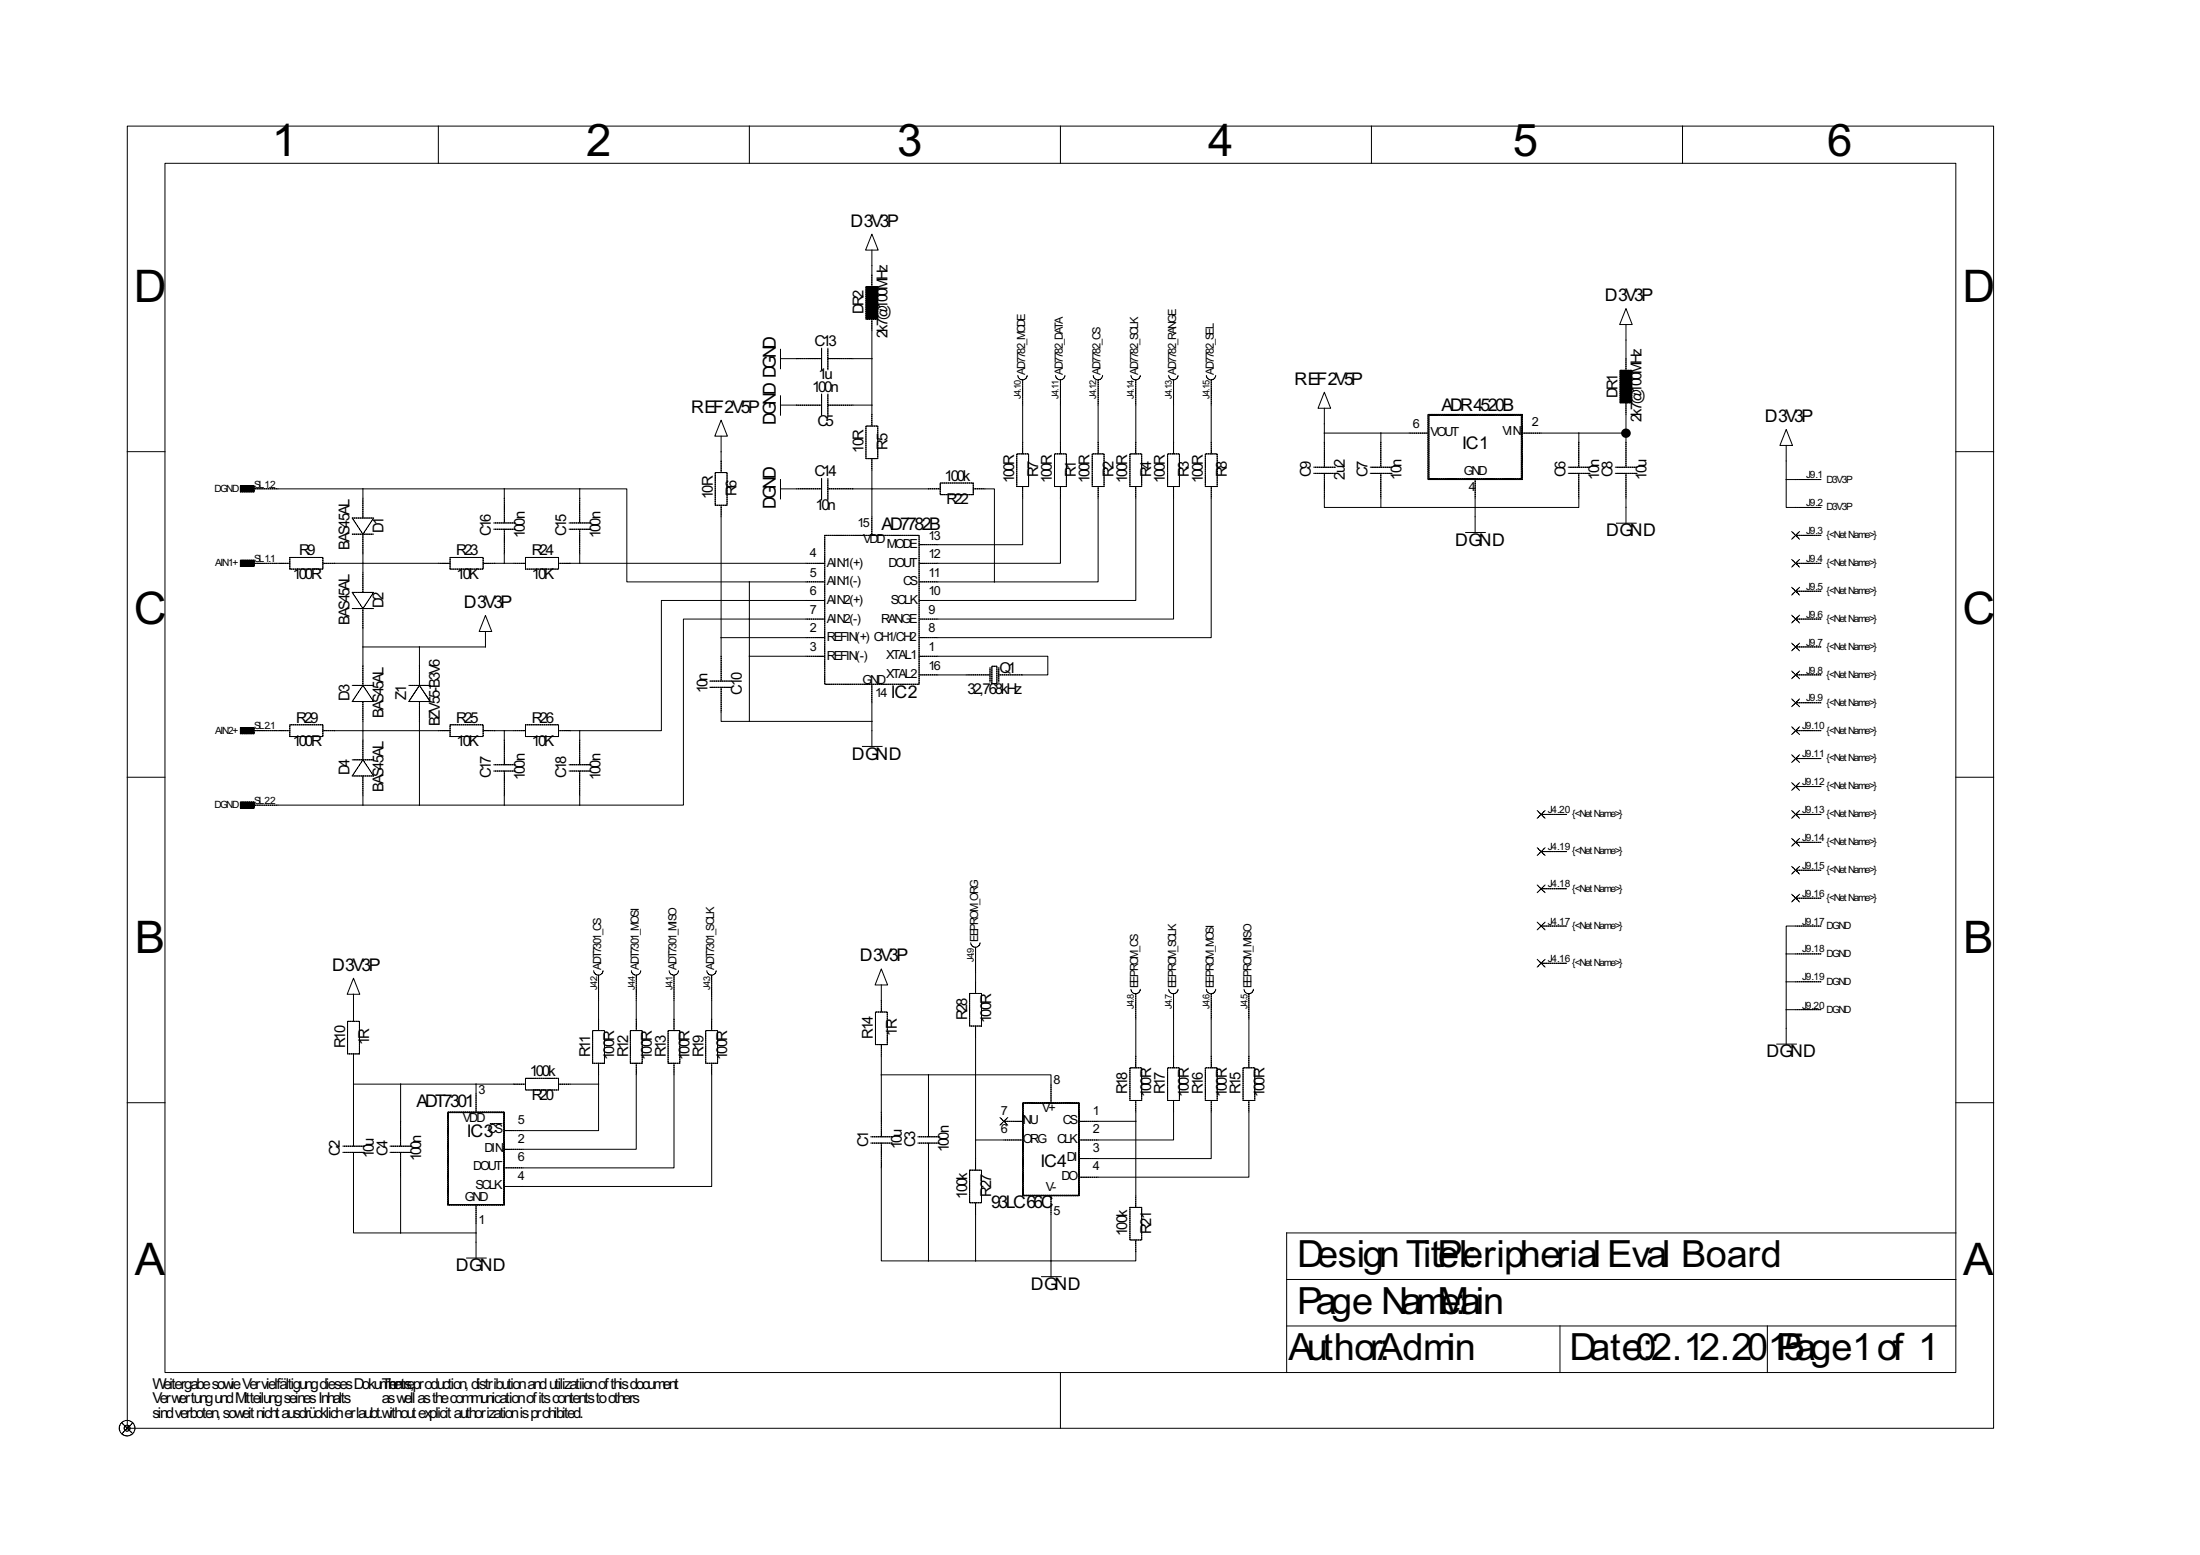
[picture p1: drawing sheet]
<svg xmlns="http://www.w3.org/2000/svg" width="297mm" height="210mm" viewBox="0 0 297 210" stroke-linecap="round" stroke-linejoin="round" font-family="sans-serif">
<g fill="none" stroke="#000" stroke-width=".14">
<path d="M17.2 17h252v175.8h-252zM59.2 17v5M101.2 17v5M143.2 17v5M185.2 17v5M227.2 17v5M22.3 22h241.8v163.3h-241.8zM117.7 31.6l.9 2.2h-1.7zM117.7 33.8v3.3M97.4 56.7l.8 2.2h-1.7zM97.4 58.9v3.3M105.4 48.4h2.1"/>
<path d="M105.4 47.2v2.6M105.4 53.4v2.6M105.4 54.7h2.1M115.2 48.4h2.5M115.2 54.7h2.5M117.7 44.6v11.3M138.1 54.7v5M143.2 54.7v5M148.3 54.7v5M153.4 54.7v5M158.5 54.7v5M163.5 54.7v5"/>
<path d="M178.8 52.9l.9 2.2h-1.7zM178.8 55.1v4.6M178.8 58.5h11.5M186.4 58.5v1.2M208.1 58.5h11.4M213.2 58.5v1.2M219.5 41.7l.9 2.1h-1.7zM219.5 43.8v4.6M219.5 55.9v3.8M241.2 58l.8 2.1h-1.7zM17.2 61h5.1M37.5 66h40.8"/>
<path d="M45.2 76h14M49 66v1.2M49 74.8v2.5M66.8 76h2.6M68.1 66v1.2M68.1 74.8v1.2M77 76h31.8M78.3 66h6.3v12.5h16.6M78.3 66v1.2M78.3 74.8v1.2M97.4 69.8v18.8M101.2 78.5v18.9"/>
<path d="M101.2 78.5h7.6M105.4 64.7v2.6M105.4 66h2.1M115.2 66h10.2M117.7 63.5v6.3M126.6 78.5h7.7M133 66h1.3v12.5M138.1 67.2v6.3h-11.5M143.2 67.2v8.8h-16.6M148.3 67.2v11.3h-14M153.4 67.2v13.9h-26.8M158.5 67.2v16.4h-31.9"/>
<path d="M163.5 67.2v18.9h-36.9M178.8 67.2v1.3h7.6M186.4 67.2v1.3M197.9 71.9h2.6M199.2 67.2v4.7M213.2 67.2v1.3h-26.8M218.3 70.6h2.6M219.5 67.2v3.4M241.2 64.7v3.8h1.2M241.2 60.1v4.6M241.2 64.7h1.2M264.1 61h5.1"/>
<path d="M45.2 98.6h14M49 84.8v5M49 97.4v2.5M56.6 87.3v2.5M56.6 97.4v11.3M65.5 83.1l.9 2.1h-1.7zM65.5 85.2v2.1h-16.5M66.8 98.6h2.6M68.1 98.6v1.3M77 98.6h1.3M78.3 98.6v1.3M97.4 96.1v1.3h3.8"/>
<path d="M97.4 86.1h11.4M101.2 97.4h16.5M101.2 88.6h7.6M108.8 81.1h-19.5v17.5h-11M108.8 83.6h-16.5v25.1h-14M117.7 94.9v5.9M126.6 88.6h14.9v2.5h-3.4M126.6 91.1h3.8M17.2 104.9h5.1M37.5 108.7h40.8M49 107.4v1.3M68.1 107.4v1.3"/>
<path d="M78.3 107.4v1.3M116.4 100.8h2.7M264.1 104.9h5.1M47.7 132l.9 2.2h-1.7zM47.7 134.2v2.1M80.8 135v2.6M85.9 135v2.6M91 135v2.6M96.1 135v2.6M119 130.8l.8 2.2h-1.6zM119 133v2M131.7 131.3v1.2"/>
<path d="M153.4 137.6v5M158.5 137.6v5M163.5 137.6v5M168.6 137.6v5M241.2 128.8v12.1M241.2 132.5h1.2M241.2 136.3h1.2M241.2 128.8h1.2M242.4 125h-1.2v3.8M17.2 148.9h5.1M47.7 158.9v7.5h6.4M47.7 143.8v7.6"/>
<path d="M47.7 146.3h21.7M54.1 146.3v5.1M54.1 158.9v7.5M64.3 146.3v1.3M77 146.3h3.8M80.8 146.3v6.3h-10.2M80.8 145.1v1.2M85.9 145.1v10h-15.3M91 145.1v12.5h-20.4M96.1 145.1v15.1h-25.5M119 157.6v12.6h6.4M119 142.6v7.5"/>
<path d="M119 145.1h6.4M125.4 145.1h16.5v1.2M125.4 145.1v5M125.4 157.6v12.6M131.7 140.1v16.3M131.7 153.9h3.8M148.3 151.4h5.1M153.4 150.1v11.3M158.5 150.1v3.8h-10.2M163.5 150.1v6.3h-15.2M168.6 150.1v8.8h-20.3M239.9 140.9h2.6"/>
<path d="M264.1 148.9h5.1M54.1 166.4h10.2M63 169.8h2.6M64.3 165.2v4.6M131.7 163.9v6.3M140.6 172.3h2.7M141.9 163.9v8.4M153.4 168.9v1.3h-28M173.7 179h90.4M173.7 172.7h90.4M210.6 179v6.3M238.6 179v6.3"/>
<path d="M264.1 166.4h-90.4v18.9M143.2 185.3v7.5"/>
</g>
<g fill="none" stroke="#000" stroke-width=".14" stroke-dasharray=".3 0">
<path d="M116.9 38.7h1.6v4.4h-1.6zM117.7 38.7v-1.6M110.9 47v2.9M110.9 48.4h-3.4M110.9 56.1v-2.9M110.9 54.7h-3.4M111.8 47v2.9M111.8 56.1v-2.9M115.2 48.4h-3.4M115.2 54.7h-3.4M116.9 57.5h1.6v4.4h-1.6zM117.7 57.5v-1.6"/>
<path d="M117.7 44.6v-1.5M137.4 50.7a.63 .63 0 0 0 .7 .6 .63 .63 0 0 0 .6-.6M138.1 54.7v-3.4M142.5 50.7a.63 .63 0 0 0 .7 .6 .63 .63 0 0 0 .6-.6M143.2 54.7v-3.4M147.6 50.7a.63 .63 0 0 0 .6 .6 .63 .63 0 0 0 .7-.6M148.3 54.7v-3.4M152.7 50.7a.63 .63 0 0 0 .6 .6 .63 .63 0 0 0 .7-.6M153.4 54.7v-3.4M157.8 50.7a.63 .63 0 0 0 .6 .6 .63 .63 0 0 0 .7-.6M158.5 54.7v-3.4M162.9 50.7a.63 .63 0 0 0 .6 .6 .63 .63 0 0 0 .6-.6"/>
<path d="M163.5 54.7v-3.4M192.8 55.9h12.7v8.8h-12.7zM192.8 58.5h-2.5M192.9 56.1h12.5v8.5h-12.5zM205.5 58.5h2.6M218.7 50h1.6v4.4h-1.6zM219.5 55.9v-1.5M219.5 50v-1.6M32.5 75.6h1.8v.9h-1.8zM32.5 65.6h1.8v.8h-1.8zM37.5 76h-3.4M37.5 66h-3.4"/>
<path d="M37.5 76h1.6M39.1 75.2h4.5v1.6h-4.5zM43.6 76h1.6M47.6 69.9l1.4 2.2M47.6 80l1.4 2.1M49 67.2v2.7M49 72.1v2.7M49 77.3v2.7M50.4 69.9h-2.8M50.4 69.9l-1.4 2.2M50.4 72.1h-2.8M50.4 80h-2.8"/>
<path d="M50.4 80l-1.4 2.1M59.2 76h1.6M60.8 75.2h4.4v1.6h-4.4zM65.2 76h1.6M66.7 70.6h2.9M66.7 71.4h2.9M68.1 74.8v-3.4M68.1 70.6v-3.4M69.4 76h1.6M71 75.2h4.4v1.6h-4.4zM75.4 76h1.6M76.8 70.6h3"/>
<path d="M76.8 71.4h3M78.3 74.8v-3.4M78.3 70.6v-3.4M96.6 63.8h1.6v4.4h-1.6zM97.4 69.8v-1.6M97.4 63.8v-1.6M107.5 66h3.4M110.9 64.6v2.9M111.4 72.3h12.7v20.1h-12.7zM111.4 76h-2.6M111.4 78.5h-2.6M111.8 64.6v2.9"/>
<path d="M111.8 66h3.4M117.7 72.3v-2.5M117.7 63.5v-1.6M124.1 78.5h2.5M124.1 76h2.5M124.1 73.5h2.5M126.9 66h-1.5M126.9 65.2h4.5v1.6h-4.5zM133 66h-1.6M137.3 61.3h1.6v4.4h-1.6zM138.1 67.2v-1.5M138.1 61.3v-1.6"/>
<path d="M142.4 61.3h1.6v4.4h-1.6zM143.2 67.2v-1.5M143.2 61.3v-1.6M147.5 61.3h1.6v4.4h-1.6zM148.3 67.2v-1.5M148.3 61.3v-1.6M152.6 61.3h1.6v4.4h-1.6zM153.4 67.2v-1.5M153.4 61.3v-1.6M157.7 61.3h1.5v4.4h-1.5zM158.5 67.2v-1.5M158.5 61.3v-1.6"/>
<path d="M162.7 61.3h1.6v4.4h-1.6zM163.5 67.2v-1.5M163.5 61.3v-1.6M177.4 63.1h2.9M177.4 63.9h2.9M178.8 67.2v-3.3M178.8 63.1v-3.4M185 63.1h3M185 63.9h3M186.4 67.2v-3.3M186.4 63.1v-3.4M199.2 64.7v2.5"/>
<path d="M211.7 63.1h3M211.7 63.9h3M213.2 67.2v-3.3M213.2 63.1v-3.4M218.1 63.1h3M218.1 63.9h3M219.5 67.2v-3.3M219.5 63.1v-3.4M241.9 79.3l1.1 1M241.9 71.7l1.1 1.1M241.9 75.5l1.1 1.1M242.4 64.7h3.5"/>
<path d="M242.4 68.5h3.5M242.4 72.3h3.5M242.4 76h3.5M242.4 79.8h3.5M243 79.3l-1.1 1M243 71.7l-1.1 1.1M243 75.5l-1.1 1.1M32.5 98.2h1.8v.8h-1.8zM37.5 98.6h-3.4M37.5 98.6h1.6M39.1 97.8h4.5v1.6h-4.5zM43.6 98.6h1.6"/>
<path d="M47.6 94.7h2.8M47.6 94.7l1.4-2.2M47.6 92.5h2.8M49 82.1v2.7M49 97.4v-2.7M49 92.5v-2.7M50.4 82.1h-2.8M50.4 94.7l-1.4-2.2M55.2 94.7h2.9M55.2 94.7l1.4-2.2M55.2 92.5h2.9M56.6 97.4v-2.7"/>
<path d="M56.6 92.5v-2.7M58.1 94.7l-1.5-2.2M58.1 92.9v-.4M59.2 98.6h1.6M60.8 97.8h4.4v1.6h-4.4zM65.2 98.6h1.6M69.4 98.6h1.6M71 97.8h4.4v1.6h-4.4zM75.4 98.6h1.6M97.4 96.1v-3.3M97.4 91.9v-3.3M98.8 91.9h-3"/>
<path d="M98.8 92.8h-3M111.4 81.1h-2.6M111.4 83.6h-2.6M111.4 86.1h-2.6M111.4 88.6h-2.6M117.7 92.4v2.5M124.1 88.6h2.5M124.1 91.1h2.5M124.1 86.1h2.5M124.1 83.6h2.5M124.1 81.1h2.5M130.4 91.1h3.3"/>
<path d="M133.7 90.1v2M133.9 89.9h.7v2.4h-.7zM134.9 91.1h3.2M134.9 90.1v2M241.9 86.8l1.1 1.1M241.9 98.1l1.1 1.1M241.9 90.6l1.1 1M241.9 83l1.1 1.1M241.9 94.3l1.1 1.1M242.4 83.6h3.5M242.4 87.3h3.5M242.4 91.1h3.5"/>
<path d="M242.4 94.9h3.5M242.4 98.6h3.5M243 86.8l-1.1 1.1M243 98.1l-1.1 1.1M243 90.6l-1.1 1M243 83l-1.1 1.1M243 94.3l-1.1 1.1M32.5 108.3h1.8v.8h-1.8zM37.5 108.7h-3.4M47.6 104.7h2.8M47.6 104.7l1.4-2.1M47.6 102.6h2.8"/>
<path d="M49 107.4v-2.7M49 102.6v-2.7M50.4 104.7l-1.4-2.1M66.7 103.2h2.9M66.7 104.1h2.9M68.1 107.4v-3.3M68.1 103.2v-3.3M76.8 103.2h3M76.8 104.1h3M78.3 107.4v-3.3M78.3 103.2v-3.3M207.5 114.4l1.1 1.1"/>
<path d="M207.5 109.4l1.1 1.1M207.5 119.5l1.1 1M208.1 120h3.4M208.1 115h3.4M208.1 109.9h3.4M208.6 114.4l-1.1 1.1M208.6 109.4l-1.1 1.1M208.6 119.5l-1.1 1M241.9 105.6l1.1 1.1M241.9 116.9l1.1 1.1M241.9 109.4l1.1 1.1M241.9 101.9l1.1 1"/>
<path d="M241.9 113.2l1.1 1M242.4 102.4h3.5M242.4 106.2h3.5M242.4 109.9h3.5M242.4 113.7h3.5M242.4 117.5h3.5M243 105.6l-1.1 1.1M243 116.9l-1.1 1.1M243 109.4l-1.1 1.1M243 101.9l-1.1 1M243 113.2l-1.1 1M46.9 137.9h1.6v4.4h-1.6z"/>
<path d="M47.7 137.9v-1.6M80 139.1h1.6v4.4h-1.6zM80.2 131a.63 .63 0 0 0 .6 .6 .63 .63 0 0 0 .6-.6M80.8 139.1v-1.5M80.8 135v-3.3M85.1 139.1h1.6v4.4h-1.6zM85.2 131a.63 .63 0 0 0 .7 .6 .63 .63 0 0 0 .6-.6M85.9 139.1v-1.5M85.9 135v-3.3M90.2 139.1h1.6v4.4h-1.6zM90.3 131a.63 .63 0 0 0 .7 .6 .63 .63 0 0 0 .6-.6M91 139.1v-1.5"/>
<path d="M91 135v-3.3M95.3 139.1h1.6v4.4h-1.6zM95.4 131a.63 .63 0 0 0 .7 .6 .63 .63 0 0 0 .6-.6M96.1 139.1v-1.5M96.1 135v-3.3M118.2 136.6h1.6v4.4h-1.6zM119 136.6v-1.6M130.9 134.1h1.6v4.4h-1.6zM131.1 127.3a.63 .63 0 0 0 .6 .6 .63 .63 0 0 0 .6-.6M131.7 131.3v-3.4M131.7 134.1v-1.6M152.7 133.5a.63 .63 0 0 0 .6 .6 .63 .63 0 0 0 .7-.6"/>
<path d="M153.4 137.6v-3.4M157.8 133.5a.63 .63 0 0 0 .6 .6 .63 .63 0 0 0 .7-.6M158.5 137.6v-3.4M162.9 133.5a.63 .63 0 0 0 .6 .6 .63 .63 0 0 0 .6-.6M163.5 137.6v-3.4M168 133.5a.63 .63 0 0 0 .6 .6 .63 .63 0 0 0 .6-.6M168.6 137.6v-3.4M207.5 124.5l1.1 1M207.5 129.5l1.1 1M208.1 130h3.4M208.1 125h3.4M208.6 124.5l-1.1 1"/>
<path d="M208.6 129.5l-1.1 1M241.9 120.7l1.1 1.1M242.4 121.2h3.5M242.4 125h3.5M242.4 128.8h3.5M242.4 132.5h3.5M242.4 136.3h3.5M243 120.7l-1.1 1.1M46.3 154.7h3M46.3 155.6h3M47.7 143.8v-1.5M47.7 158.9v-3.3"/>
<path d="M47.7 154.7v-3.3M52.7 154.7h2.9M52.7 155.6h2.9M54.1 158.9v-3.3M54.1 154.7v-3.3M60.5 150.1h7.6v12.6h-7.6zM60.5 150.2h7.5v12.4h-7.5zM64.3 150.1v-2.5M67.8 151.7h-1.6M68.1 157.6h2.5M70.6 155.1h-2.5M70.6 152.6h-2.5"/>
<path d="M71 146.3h-1.6M71 145.6h4.4v1.5h-4.4zM77 146.3h-1.6M80.8 145.1v-1.6M85.9 145.1v-1.6M91 145.1v-1.6M96.1 145.1v-1.6M117.6 153.5h2.9M117.6 154.3h2.9M119 142.6v-1.6M119 157.6v-3.3M119 153.5v-3.4"/>
<path d="M123.9 153.5h3M123.9 154.3h3M125.4 157.6v-3.3M125.4 153.5v-3.4M130.9 158h1.6v4.4h-1.6zM131.7 156.4v1.6M131.7 140.1v-1.6M135 150.8l1.1 1.1M135.5 151.4h2.6M136.1 150.8l-1.1 1.1M138.1 148.9h7.6v12.5h-7.6zM138.1 153.9h-2.6"/>
<path d="M138.2 148.9h7.4v12.4h-7.4zM141.9 148.9v-2.6M145.7 153.9h2.6M145.7 158.9h2.6M148.3 156.4h-2.6M148.3 151.4h-2.6M152.6 144.1h1.6v4.4h-1.6zM153.4 150.1v-1.6M153.4 144.1v-1.5M157.7 144.1h1.5v4.4h-1.5zM158.5 150.1v-1.6M158.5 144.1v-1.5"/>
<path d="M162.7 144.1h1.6v4.4h-1.6zM163.5 150.1v-1.6M163.5 144.1v-1.5M167.8 144.1h1.6v4.4h-1.6zM168.6 150.1v-1.6M168.6 144.1v-1.5M64.3 162.7v2.5M68.1 160.2h2.5M131.7 162.4v1.5M141.9 161.4v2.5M152.6 163h1.6v4.4h-1.6zM153.4 161.4v1.6"/>
<path d="M153.4 167.4v1.5M16.4 192l1.5 1.5M16.9 192.5l.6 .6M17.2 193.2a.4 .4 0 0 0 .4-.4 .4 .4 0 0 0-.4-.4M17.2 191.7a1.05 1.05 0 0 0-1.1 1.1 1.05 1.05 0 0 0 1.1 1M17.2 192.4a.4 .4 0 0 0-.4 .4 .4 .4 0 0 0 .4 .4M17.2 193.8a1.05 1.05 0 0 0 1-1 1.05 1.05 0 0 0-1-1.1M17.5 192.5l-.6 .6M17.9 192l-1.5 1.5"/>
</g>
<g fill="#000">
<path d="M116.9 38.7h1.6v4.4h-1.6z" fill-rule="evenodd"/>
<path d="M218.7 50h1.6v4.4h-1.6z" fill-rule="evenodd"/>
<path d="M32.5 75.6h1.8v.9h-1.8z" fill-rule="evenodd"/>
<path d="M32.5 65.6h1.8v.8h-1.8z" fill-rule="evenodd"/>
<path d="M32.5 98.2h1.8v.8h-1.8z" fill-rule="evenodd"/>
<path d="M32.5 108.3h1.8v.8h-1.8z" fill-rule="evenodd"/>
<circle cx="219.5" cy="58.5" r=".64"/>
</g>
<g font-size="6.1">
<text x="36.7" y="21.1">1</text>
<text x="79.1" y="21.1">2</text>
<text x="121.1" y="21.1">3</text>
<text x="163.1" y="21.1">4</text>
<text x="204.3" y="21.1">5</text>
<text x="246.7" y="21.1">6</text>
<text x="18.1" y="40.7">D</text>
<text x="265" y="40.7">D</text>
<text x="18.1" y="84.3">C</text>
<text x="265" y="84.3">C</text>
<text x="18.2" y="128.6">B</text>
<text x="265.1" y="128.6">B</text>
<text x="18.2" y="172.2">A</text>
<text x="265.1" y="172.2">A</text>
</g>
<g font-size="5.1">
<text x="175.1" y="171.1">DesignTitPeripherialEval Board</text>
<text x="194.2" y="171.1">el:</text>
<text x="175.1" y="177.3">Page NamM</text>
<text x="194.4" y="177.3">e:ain</text>
<text x="174" y="183.6">AuthorAdmin</text>
<text x="186.3" y="183.6">:</text>
<text x="211.9" y="183.6">Date0:2.12.20</text>
<text x="238.7" y="183.6">1Page1of 1</text>
<text x="240.8" y="183.6">5</text>
</g>
<g font-size="2.4">
<text x="114.8" y="30.6">D3V3P</text>
<text x="216.7" y="40.6">D3V3P</text>
<text x="174.8" y="51.9">REF2V5P</text>
<text x="93.3" y="55.7">REF2V5P</text>
<text x="104.7" y="57.3" transform="rotate(-90 104.7 57.3)">DGND DGND</text>
<text x="194.6" y="55.5">ADR4520B</text>
<text x="238.3" y="57">D3V3P</text>
<text x="197.4" y="60.6">IC1</text>
<text x="104.7" y="68.7" transform="rotate(-90 104.7 68.7)">DGND</text>
<text x="119" y="71.6">AD7782B</text>
<text x="196.5" y="73.7">DGND</text>
<text x="216.9" y="72.4">DGND</text>
<text x="62.6" y="82.1">D3V3P</text>
<text x="120.3" y="94.2">IC2</text>
<text x="115" y="102.6">DGND</text>
<text x="44.8" y="131">D3V3P</text>
<text x="116.1" y="129.8">D3V3P</text>
<text x="238.5" y="142.7">DGND</text>
<text x="56.2" y="149.4">ADT7301</text>
<text x="63" y="153.5">IC3</text>
<text x="140.5" y="157.5">IC4</text>
<text x="133.8" y="163.1">93LC66C</text>
<text x="61.6" y="171.6">DGND</text>
<text x="139.2" y="174.1">DGND</text>
</g>
<g font-size="2">
<text x="110" y="46.7">C13</text>
<text x="116.6" y="42.4" transform="rotate(-90 116.6 42.4)">DR2</text>
<text x="119.8" y="45.6" transform="rotate(-90 119.8 45.6)">2k7@10 MHz</text>
<text x="109.7" y="53">100n</text>
<text x="110.5" y="51.2">1u</text>
<text x="218.4" y="53.7" transform="rotate(-90 218.4 53.7)">DR1</text>
<text x="110.4" y="57.4">C5</text>
<text x="221.6" y="57" transform="rotate(-90 221.6 57)">2k7@10 MHz</text>
<text x="110" y="64.2">C14</text>
<text x="116.6" y="61.1" transform="rotate(-90 116.6 61.1)">10R</text>
<text x="119.8" y="60.7" transform="rotate(-90 119.8 60.7)">R5</text>
<text x="127.5" y="64.9">100k</text>
<text x="136.9" y="65.3" transform="rotate(-90 136.9 65.3)">10 R</text>
<text x="140.2" y="64.4" transform="rotate(-90 140.2 64.4)">R7</text>
<text x="142" y="65.3" transform="rotate(-90 142 65.3)">10 R</text>
<text x="145.3" y="64.4" transform="rotate(-90 145.3 64.4)">R1</text>
<text x="147.1" y="65.3" transform="rotate(-90 147.1 65.3)">10 R</text>
<text x="150.4" y="64.4" transform="rotate(-90 150.4 64.4)">R2</text>
<text x="152.2" y="65.3" transform="rotate(-90 152.2 65.3)">10 R</text>
<text x="155.4" y="64.4" transform="rotate(-90 155.4 64.4)">R4</text>
<text x="157.3" y="65.3" transform="rotate(-90 157.3 65.3)">10 R</text>
<text x="160.5" y="64.4" transform="rotate(-90 160.5 64.4)">R3</text>
<text x="162.4" y="65.3" transform="rotate(-90 162.4 65.3)">10 R</text>
<text x="165.6" y="64.4" transform="rotate(-90 165.6 64.4)">R8</text>
<text x="177" y="64.4" transform="rotate(-90 177 64.4)">C9</text>
<text x="181.6" y="64.7" transform="rotate(-90 181.6 64.7)">2u2</text>
<text x="184.6" y="64.4" transform="rotate(-90 184.6 64.4)">C7</text>
<text x="189.2" y="64.7" transform="rotate(-90 189.2 64.7)">10n</text>
<text x="211.4" y="64.4" transform="rotate(-90 211.4 64.4)">C6</text>
<text x="215.9" y="64.7" transform="rotate(-90 215.9 64.7)">10n</text>
<text x="217.7" y="64.4" transform="rotate(-90 217.7 64.4)">C8</text>
<text x="222.3" y="64.7" transform="rotate(-90 222.3 64.7)">10u</text>
<text x="51.8" y="72" transform="rotate(-90 51.8 72)">D1</text>
<text x="96.2" y="67.4" transform="rotate(-90 96.2 67.4)">10R</text>
<text x="99.4" y="67" transform="rotate(-90 99.4 67)">R6</text>
<text x="110.1" y="68.8">10n</text>
<text x="127.8" y="68.1">R22</text>
<text x="40.4" y="75">R9</text>
<text x="47.2" y="74.2" transform="rotate(-90 47.2 74.2)">BAS45AL</text>
<text x="61.6" y="75">R23</text>
<text x="66.3" y="72.4" transform="rotate(-90 66.3 72.4)">C16</text>
<text x="70.8" y="72.7" transform="rotate(-90 70.8 72.7)">10 n</text>
<text x="71.8" y="75">R24</text>
<text x="76.5" y="72.4" transform="rotate(-90 76.5 72.4)">C15</text>
<text x="81.1" y="72.7" transform="rotate(-90 81.1 72.7)">10 n</text>
<text x="39.5" y="78.1">100R</text>
<text x="51.8" y="82" transform="rotate(-90 51.8 82)">D2</text>
<text x="61.7" y="78.1">10K</text>
<text x="71.8" y="78.1">10K</text>
<text x="47.2" y="84.3" transform="rotate(-90 47.2 84.3)">BAS45AL</text>
<text x="47.2" y="94.6" transform="rotate(-90 47.2 94.6)">D3</text>
<text x="54.8" y="94.5" transform="rotate(-90 54.8 94.5)">Z1</text>
<text x="95.5" y="93.6" transform="rotate(-90 95.5 93.6)">10n</text>
<text x="100.1" y="93.8" transform="rotate(-90 100.1 93.8)">C10</text>
<text x="130.6" y="93.6">32,768kHz</text>
<text x="134.9" y="90.8">Q1</text>
<text x="39.5" y="100.8">100R</text>
<text x="40" y="97.6">R29</text>
<text x="51.8" y="96.9" transform="rotate(-90 51.8 96.9)">BAS45AL</text>
<text x="59.4" y="98" transform="rotate(-90 59.4 98)">BZV5 -B3V6</text>
<text x="61.6" y="97.6">R25</text>
<text x="61.7" y="100.8">10K</text>
<text x="71.8" y="97.6">R26</text>
<text x="71.8" y="100.8">10K</text>
<text x="47.2" y="104.6" transform="rotate(-90 47.2 104.6)">D4</text>
<text x="51.8" y="106.9" transform="rotate(-90 51.8 106.9)">BAS45AL</text>
<text x="66.3" y="105" transform="rotate(-90 66.3 105)">C17</text>
<text x="70.8" y="105.3" transform="rotate(-90 70.8 105.3)">10 n</text>
<text x="76.5" y="105" transform="rotate(-90 76.5 105)">C18</text>
<text x="81.1" y="105.3" transform="rotate(-90 81.1 105.3)">10 n</text>
<text x="130.6" y="137.7" transform="rotate(-90 130.6 137.7)">R28</text>
<text x="46.6" y="141.4" transform="rotate(-90 46.6 141.4)">R10</text>
<text x="49.8" y="141" transform="rotate(-90 49.8 141)">1R</text>
<text x="79.7" y="142.7" transform="rotate(-90 79.7 142.7)">R11</text>
<text x="82.9" y="143.1" transform="rotate(-90 82.9 143.1)">10 R</text>
<text x="84.8" y="142.7" transform="rotate(-90 84.8 142.7)">R12</text>
<text x="88" y="143.1" transform="rotate(-90 88 143.1)">10 R</text>
<text x="89.9" y="142.7" transform="rotate(-90 89.9 142.7)">R13</text>
<text x="93.1" y="143.1" transform="rotate(-90 93.1 143.1)">10 R</text>
<text x="95" y="142.7" transform="rotate(-90 95 142.7)">R19</text>
<text x="98.2" y="143.1" transform="rotate(-90 98.2 143.1)">10 R</text>
<text x="117.9" y="140.2" transform="rotate(-90 117.9 140.2)">R14</text>
<text x="121.1" y="139.8" transform="rotate(-90 121.1 139.8)">1R</text>
<text x="133.8" y="138.1" transform="rotate(-90 133.8 138.1)">10 R</text>
<text x="71.5" y="145.3">100k</text>
<text x="71.8" y="148.4">R20</text>
<text x="152.2" y="147.7" transform="rotate(-90 152.2 147.7)">R18</text>
<text x="155.4" y="148.1" transform="rotate(-90 155.4 148.1)">10 R</text>
<text x="157.3" y="147.7" transform="rotate(-90 157.3 147.7)">R17</text>
<text x="160.5" y="148.1" transform="rotate(-90 160.5 148.1)">10 R</text>
<text x="162.4" y="147.7" transform="rotate(-90 162.4 147.7)">R16</text>
<text x="165.6" y="148.1" transform="rotate(-90 165.6 148.1)">10 R</text>
<text x="167.5" y="147.7" transform="rotate(-90 167.5 147.7)">R15</text>
<text x="170.7" y="148.1" transform="rotate(-90 170.7 148.1)">10 R</text>
<text x="117.2" y="154.8" transform="rotate(-90 117.2 154.8)">C1</text>
<text x="121.8" y="155.1" transform="rotate(-90 121.8 155.1)">10u</text>
<text x="123.6" y="154.8" transform="rotate(-90 123.6 154.8)">C3</text>
<text x="128.1" y="155.5" transform="rotate(-90 128.1 155.5)">10 n</text>
<text x="45.9" y="156.1" transform="rotate(-90 45.9 156.1)">C2</text>
<text x="50.5" y="156.4" transform="rotate(-90 50.5 156.4)">10u</text>
<text x="52.3" y="156.1" transform="rotate(-90 52.3 156.1)">C4</text>
<text x="56.9" y="156.8" transform="rotate(-90 56.9 156.8)">10 n</text>
<text x="130.6" y="161.8" transform="rotate(-90 130.6 161.8)">10 k</text>
<text x="133.8" y="161.5" transform="rotate(-90 133.8 161.5)">R27</text>
<text x="152.2" y="166.8" transform="rotate(-90 152.2 166.8)">10 k</text>
<text x="155.4" y="166.5" transform="rotate(-90 155.4 166.5)">R21</text>
<text x="20.6" y="187.5">WeitergabesowieVervielfältigungdiesesDokumenre</text>
<text x="20.6" y="189.4">VerwertungundMitteilungseinesInhalts</text>
<text x="20.6" y="191.5">sindverboten,soweitnichtausdrücklicherlaubt.withoutexplicit authorizationisprohibited.</text>
<text x="51.6" y="187.5">Thets,production,distributionandutilizatiionofthisdocument</text>
<text x="51.6" y="189.4">aswellasthecommunicationofitscontentstoothers</text>
</g>
<g font-size="1.7">
<text x="190.8" y="57.8">6</text>
<text x="193.2" y="58.8">VOUT</text>
<text x="202.9" y="58.7">VIN</text>
<text x="206.8" y="57.6">2</text>
<text x="197.7" y="64.1">GND</text>
<text x="115.8" y="71.2">15</text>
<text x="198.3" y="66.3">4</text>
<text x="109.3" y="77.8">5</text>
<text x="109.3" y="75.1">4</text>
<text x="111.6" y="76.5">AIN1(+)</text>
<text x="116.5" y="73.2">VDD</text>
<text x="119.8" y="74">MODE</text>
<text x="120" y="76.5">DOUT</text>
<text x="125.4" y="75.3">12</text>
<text x="125.4" y="77.8">11</text>
<text x="125.4" y="72.8">13</text>
<text x="109.3" y="80.4">6</text>
<text x="109.3" y="82.9">7</text>
<text x="111.6" y="81.5">AIN2(+)</text>
<text x="111.6" y="79">AIN1(-)</text>
<text x="120.3" y="81.5">SCLK</text>
<text x="121.9" y="79">CS</text>
<text x="125.4" y="82.9">9</text>
<text x="125.4" y="80.4">10</text>
<text x="109.3" y="87.9">3</text>
<text x="109.3" y="85.4">2</text>
<text x="111.6" y="84">AIN2(-)</text>
<text x="111.6" y="86.5">REFIN(+) CH1/CH2</text>
<text x="111.6" y="89.1">REFIN(-)</text>
<text x="119" y="84">RANGE</text>
<text x="119.7" y="88.9">XTAL1</text>
<text x="125.4" y="87.9">1</text>
<text x="125.4" y="85.4">8</text>
<text x="116.5" y="92.3">GND</text>
<text x="118.1" y="94.1">14</text>
<text x="119.7" y="91.5">XTAL2</text>
<text x="125.4" y="90.4">16</text>
<text x="64.6" y="147.6">3</text>
<text x="142.2" y="146.4">8</text>
<text x="62.5" y="151.4">VDD</text>
<text x="65.4" y="155.5">DIN</text>
<text x="65.9" y="153">CS</text>
<text x="69.9" y="154.2">2</text>
<text x="69.9" y="151.7">5</text>
<text x="135.1" y="153">6</text>
<text x="135.1" y="150.5">7</text>
<text x="138.1" y="151.7">NU</text>
<text x="138.1" y="154.2">ORG</text>
<text x="140.7" y="150.1">V+</text>
<text x="142.7" y="154.2">CLK</text>
<text x="143.5" y="151.7">CS</text>
<text x="147.6" y="153">2</text>
<text x="147.6" y="150.5">1</text>
<text x="147.6" y="155.5">3</text>
<text x="63.9" y="158">DOUT</text>
<text x="64.2" y="160.5">SCLK</text>
<text x="69.9" y="159.2">4</text>
<text x="69.9" y="156.7">6</text>
<text x="141.2" y="160.8">V-</text>
<text x="143.3" y="159.2">DO</text>
<text x="144" y="156.7">DI</text>
<text x="147.6" y="158">4</text>
<text x="62.8" y="162.1">GND</text>
<text x="64.6" y="165.2">1</text>
<text x="142.2" y="163.9">5</text>
</g>
<g font-size="1.5">
<text x="138.4" y="47.8" transform="rotate(-90 138.4 47.8)">82_MODE</text>
<text x="143.5" y="47.8" transform="rotate(-90 143.5 47.8)">82_DATA</text>
<text x="148.6" y="47.8" transform="rotate(-90 148.6 47.8)">82_CS</text>
<text x="153.7" y="47.8" transform="rotate(-90 153.7 47.8)">82_SCLK</text>
<text x="158.8" y="47.8" transform="rotate(-90 158.8 47.8)">82_RANGE</text>
<text x="163.9" y="47.8" transform="rotate(-90 163.9 47.8)">82_SEL</text>
<text x="138.4" y="50.6" transform="rotate(-90 138.4 50.6)">AD7</text>
<text x="143.5" y="50.6" transform="rotate(-90 143.5 50.6)">AD7</text>
<text x="148.6" y="50.6" transform="rotate(-90 148.6 50.6)">AD7</text>
<text x="153.7" y="50.6" transform="rotate(-90 153.7 50.6)">AD7</text>
<text x="158.8" y="50.6" transform="rotate(-90 158.8 50.6)">AD7</text>
<text x="163.9" y="50.6" transform="rotate(-90 163.9 50.6)">AD7</text>
<text x="81.2" y="130.9" transform="rotate(-90 81.2 130.9)">ADT7301_CS</text>
<text x="86.3" y="130.9" transform="rotate(-90 86.3 130.9)">ADT7301_MOSI</text>
<text x="91.4" y="130.9" transform="rotate(-90 91.4 130.9)">ADT7301_MISO</text>
<text x="96.4" y="130.9" transform="rotate(-90 96.4 130.9)">ADT7301_SCLK</text>
<text x="132.1" y="127.2" transform="rotate(-90 132.1 127.2)">E PROM_ORG</text>
<text x="153.7" y="133.4" transform="rotate(-90 153.7 133.4)">E PROM_CS</text>
<text x="158.8" y="133.4" transform="rotate(-90 158.8 133.4)">E PROM_SCLK</text>
<text x="163.9" y="133.4" transform="rotate(-90 163.9 133.4)">E PROM_MOSI</text>
<text x="169" y="133.4" transform="rotate(-90 169 133.4)">E PROM_MISO</text>
</g>
<g font-size="1.3">
<text x="137.8" y="53.8" transform="rotate(-90 137.8 53.8)">J4.10</text>
<text x="142.9" y="53.8" transform="rotate(-90 142.9 53.8)">J4.11</text>
<text x="148" y="53.8" transform="rotate(-90 148 53.8)">J4.12</text>
<text x="153.1" y="53.8" transform="rotate(-90 153.1 53.8)">J4.14</text>
<text x="158.2" y="53.8" transform="rotate(-90 158.2 53.8)">J4.13</text>
<text x="163.3" y="53.8" transform="rotate(-90 163.3 53.8)">J4.15</text>
<text x="34.3" y="65.8">SL1.2</text>
<text x="243.9" y="64.6">J9.1</text>
<text x="246.6" y="65.1">D3V3P</text>
<text x="29" y="66.4">DGND</text>
<text x="243.9" y="68.3">J9.2</text>
<text x="246.6" y="68.9">D3V3P</text>
<text x="29.1" y="76.4">AIN1+</text>
<text x="34.3" y="75.9">SL1.1</text>
<text x="243.9" y="75.9">J9.4</text>
<text x="243.9" y="72.1">J9.3</text>
<text x="246.6" y="72.7">{&lt;NetName&gt;}</text>
<text x="246.6" y="76.4">{&lt;NetName&gt;}</text>
<text x="243.9" y="79.6">J9.5</text>
<text x="243.9" y="83.4">J9.6</text>
<text x="246.6" y="80.2">{&lt;NetName&gt;}</text>
<text x="246.6" y="84">{&lt;NetName&gt;}</text>
<text x="243.9" y="87.2">J9.7</text>
<text x="246.6" y="87.7">{&lt;NetName&gt;}</text>
<text x="243.9" y="90.9">J9.8</text>
<text x="243.9" y="94.7">J9.9</text>
<text x="246.6" y="91.5">{&lt;NetName&gt;}</text>
<text x="246.6" y="95.3">{&lt;NetName&gt;}</text>
<text x="29.1" y="99">AIN2+</text>
<text x="34.3" y="98.5">SL2.1</text>
<text x="243.3" y="98.5">J9.10</text>
<text x="246.6" y="99">{&lt;NetName&gt;}</text>
<text x="243.3" y="102.2">J9.11</text>
<text x="243.3" y="106">J9.12</text>
<text x="246.6" y="102.8">{&lt;NetName&gt;}</text>
<text x="246.6" y="106.5">{&lt;NetName&gt;}</text>
<text x="29" y="109.1">DGND</text>
<text x="34.3" y="108.5">SL2.2</text>
<text x="209" y="109.7">J4.20</text>
<text x="212.3" y="110.3">{&lt;NetName&gt;}</text>
<text x="243.3" y="109.7">J9.13</text>
<text x="243.3" y="113.5">J9.14</text>
<text x="246.6" y="110.3">{&lt;NetName&gt;}</text>
<text x="209" y="119.8">J4.18</text>
<text x="209" y="114.8">J4.19</text>
<text x="212.3" y="115.3">{&lt;NetName&gt;}</text>
<text x="243.3" y="117.3">J9.15</text>
<text x="246.6" y="114.1">{&lt;NetName&gt;}</text>
<text x="246.6" y="117.8">{&lt;NetName&gt;}</text>
<text x="209" y="124.8">J4.17</text>
<text x="212.3" y="125.4">{&lt;NetName&gt;}</text>
<text x="212.3" y="120.3">{&lt;NetName&gt;}</text>
<text x="243.3" y="121">J9.16</text>
<text x="243.3" y="124.8">J9.17</text>
<text x="246.6" y="125.4">DGND</text>
<text x="246.6" y="121.6">{&lt;NetName&gt;}</text>
<text x="131.5" y="129.9" transform="rotate(-90 131.5 129.9)">J4.9</text>
<text x="209" y="129.8">J4.16</text>
<text x="212.3" y="130.4">{&lt;NetName&gt;}</text>
<text x="243.3" y="128.6">J9.18</text>
<text x="246.6" y="129.1">DGND</text>
<text x="80.6" y="133.6" transform="rotate(-90 80.6 133.6)">J4.2</text>
<text x="85.7" y="133.6" transform="rotate(-90 85.7 133.6)">J4.4</text>
<text x="90.8" y="133.6" transform="rotate(-90 90.8 133.6)">J4.1</text>
<text x="95.9" y="133.6" transform="rotate(-90 95.9 133.6)">J4.3</text>
<text x="153.1" y="136.1" transform="rotate(-90 153.1 136.1)">J4.8</text>
<text x="158.2" y="136.1" transform="rotate(-90 158.2 136.1)">J4.7</text>
<text x="163.3" y="136.1" transform="rotate(-90 163.3 136.1)">J4.6</text>
<text x="168.4" y="136.1" transform="rotate(-90 168.4 136.1)">J4.5</text>
<text x="243.3" y="132.3">J9.19</text>
<text x="243.3" y="136.1">J9.20</text>
<text x="246.6" y="136.7">DGND</text>
<text x="246.6" y="132.9">DGND</text>
</g>
</svg>
